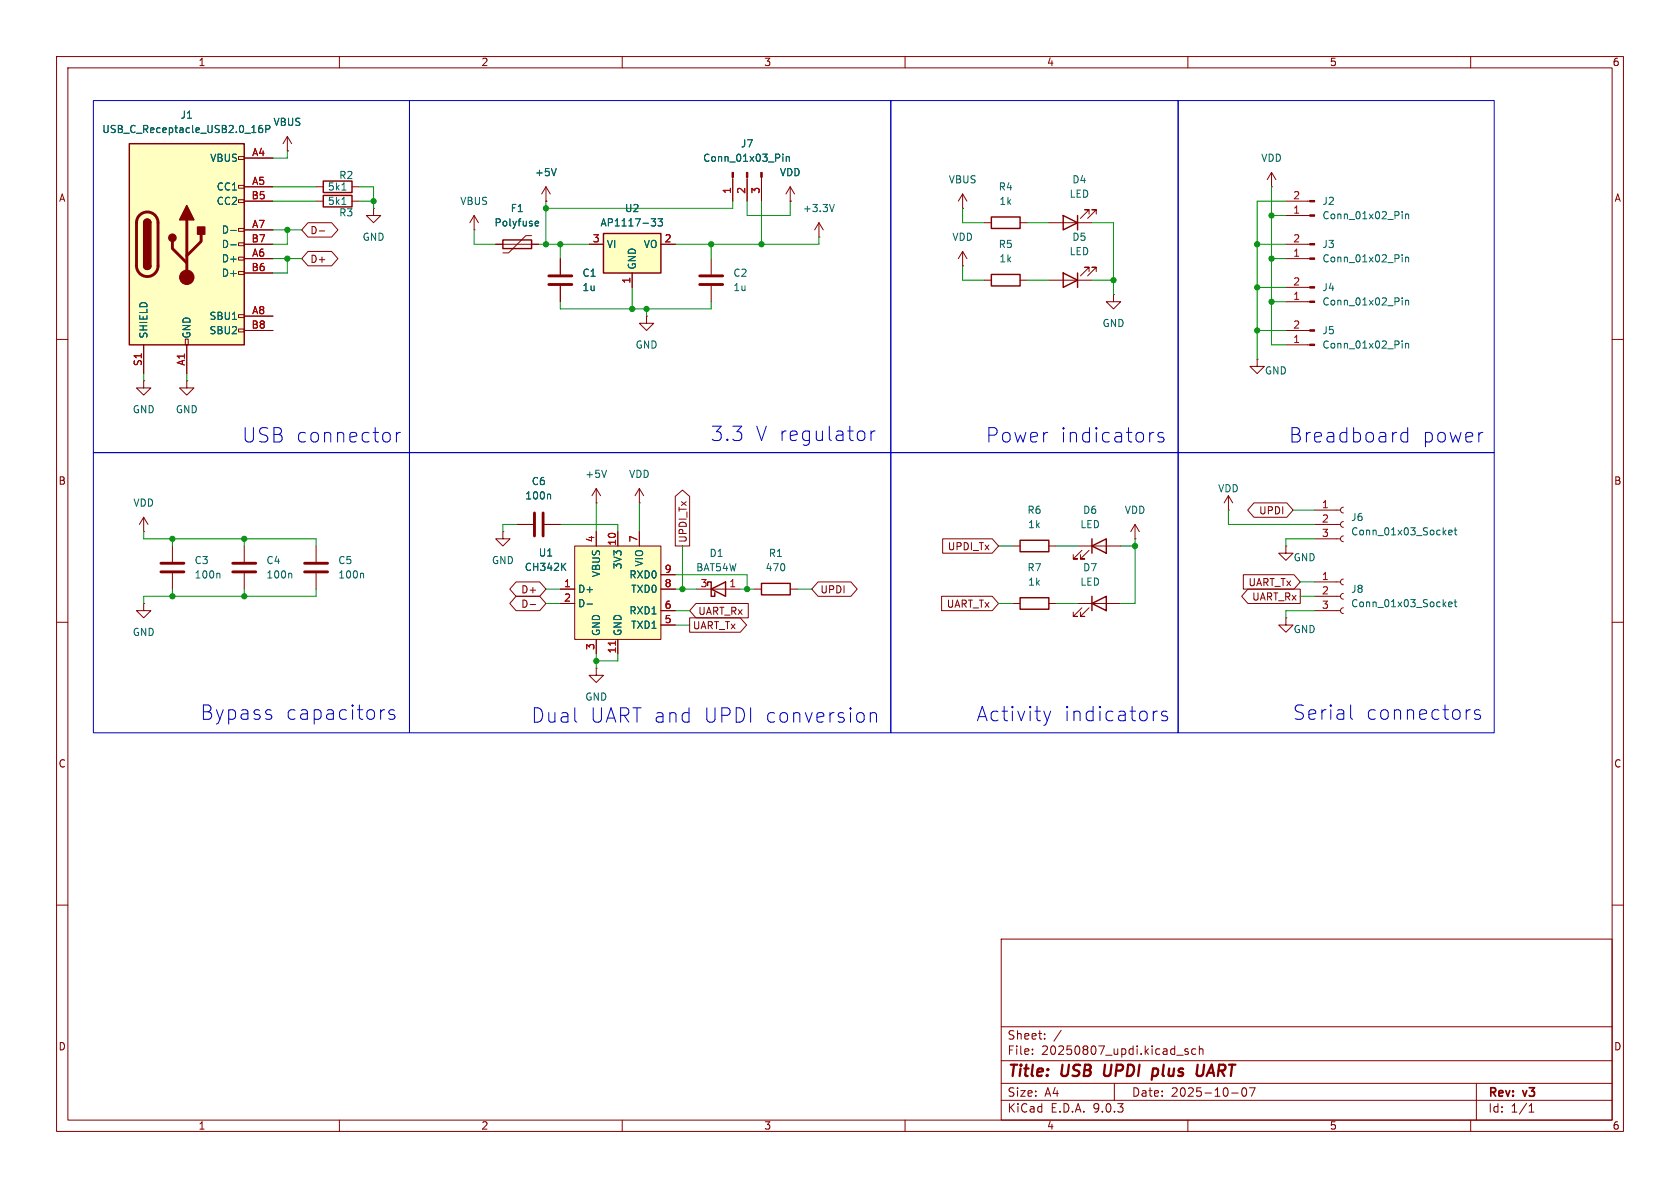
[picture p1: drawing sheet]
<svg xmlns="http://www.w3.org/2000/svg" width="297mm" height="210mm" viewBox="0 0 297 210" stroke-linecap="round" stroke-linejoin="round" font-family="sans-serif">
<g fill="none" stroke="#840000" stroke-width=".18">
<path d="M10 10h277v190h-277zM12 12h273v186h-273zM60 10v2M110 10v2M160 10v2M210 10v2M260 10v2M227.3 58.4h4.2M10 60h2M227.3 61h4.2M285 60h2M105.4 88.9h.1"/>
<path d="M105.4 86.4l-.8 1.2M105.4 86.4l.8 1.2M105.4 86.4v2.5M10 110h2M285 110h2M10 160h2M177 166h108v32h-108zM285 160h2M60 198v2M110 198v2M160 198v2M177 194.5h108"/>
<path d="M177 191.5h108M177 187.5h108M177 181.5h108M182.5 186.3v.1M182.5 185.5v.1M184.7 183.6v.1M184.7 182.8v.1M187.6 182.1l-1.3 2M197 191.5v3M208 186.5h1.2M210 198v2M210 185.5l-.3-.1-.2 .2v.2l.5 .2v.3h-.5"/>
<path d="M211.4 185.5l-.4-.1-.3 .3v.4l.1 .2h.6M212 185.5l.2-.1 .4 .1 .1 .9M212 184.9v1.5M217.7 193.2h1.2M219.7 192.4l.2-.1a.81 .81 0 0 1 .6 .6 .81 .81 0 0 1-.3 .8l-.2 .1a.81 .81 0 0 1-.3-1.4zM220.9 192.3h1l-.7 1.5M260 198v2M261 191.5v6.5M270.3 196.6h.9M270.3 195.5l.4-.4v1.5"/>
</g>
<path d="M195.4 188.2l-.2 1.6 .3 .4M203.7 190.1l.2 .1 .6-.1M203.8 189l.2-.1 .6 .1M212.9 188.2l-.2 1.6a.66 .66 0 0 1-.8 .4M214.2 188.2l-.9 2" fill="none" stroke="#840000" stroke-width=".4"/>
<path d="M247.9 60.3v.1M247.9 60.7v.8M248.5 60.7v.8M248.5 60.8l.2-.1 .3 .1v.7M107.2 83.1l-.4 1.3" fill="none" stroke="#006464" stroke-width=".18"/>
<g fill="#840000" stroke="#840000" stroke-width=".18">
<path d="M231.5 60.8h.9v.3h-.9z"/>
<path d="M231.5 58.3h.9v.2h-.9z"/>
</g>
<path d="M101.6 96.5h15.2v16.5h-15.2z" fill="#ffffc2"/>
<g fill="none" stroke="#840000" stroke-width=".18">
<path d="M50.8 26.7h.1M50.8 24.1l-.8 1.3M50.8 24.1l.8 1.3M50.8 24.1v2.6M55.9 35.6h1.2M55.9 33h1.2M62.2 35.6h1.3M62.2 33h1.3M66 36.8v1.3h1.3l-1.3 1.3-1.2-1.3h1.2M66 36.8h.1M83.8 38.1l-.7 1.3M83.8 38.1l.8 1.3"/>
<path d="M83.8 38.1v2.5M96.5 35.6h.1M96.5 33l-.7 1.3M96.5 33l.8 1.3M96.5 33v2.6M129.5 31.3v4.3M132.1 31.3v4.3M134.6 31.3v4.3M139.7 35.6h.1M139.7 33l-.8 1.3M139.7 33l.8 1.3M139.7 33v2.6"/>
<path d="M170.2 36.8h.1M170.2 34.3l-.8 1.3M170.2 34.3l.7 1.3M170.2 34.3v2.5M174 39.4h1.3M180.3 39.4h1.3M185.4 39.4h7.6M192.5 37.8v-.7h-.7h.7l-1.5 1.5M193.8 37.8v-.7h-.8h.8l-1.5 1.5M83.8 40.6h.1M87.6 43.2h7.6M94 41.7h-1l-3.1 3h-1"/>
<path d="M114.3 55.9v1.3h1.3l-1.3 1.2-1.3-1.2h1.3M114.3 55.9h.1M170.2 47h.1M170.2 44.5v2.5M170.2 44.5l-.8 1.2M170.2 44.5l.7 1.2M174 49.5h1.3M180.3 49.5h1.3M185.4 49.5h7.6M192.5 48v-.8h-.7h.7l-1.5 1.6M193.8 48v-.8h-.8h.8l-1.5 1.6M25.4 67.3v1.3h1.3l-1.3 1.3-1.3-1.3h1.3"/>
<path d="M25.4 67.3h.1M33 67.3v1.3h1.3l-1.3 1.3-1.3-1.3h1.3M33 67.3h.1M25.4 94h.1M25.4 91.4l-.8 1.3M25.4 91.4l.8 1.3M25.4 91.4v2.6M30.5 96.5v2.8M43.2 96.5v2.8M55.9 96.5v2.8M88.9 94v1.3h1.3l-1.3 1.2-1.3-1.2h1.3M88.9 94h.1"/>
<path d="M91.4 92.7h2.8M96.3 92.7h2.8M101.6 96.5h15.2v16.5h-15.2zM105.4 94v2.5M109.2 94v2.5M113 88.9h.1M113 86.4v2.5M113 94v2.5M113 86.4l-.7 1.2M113 86.4l.8 1.2M25.4 106.7v1.3h1.3l-1.3 1.2-1.3-1.2h1.3M25.4 106.7h.1"/>
<path d="M30.5 101.3v2.8M43.2 101.3v2.8M55.9 101.3v2.8M99.1 104.1h2.5M99.1 106.7h2.5M105.4 118.1v1.3h1.3l-1.3 1.3-1.3-1.3h1.3M105.4 118.1h.1M105.4 113v2.6M109.2 113v2.6M116.8 104.1h2.6M116.8 101.6h2.6M116.8 108h2.6"/>
<path d="M116.8 110.5h2.6M123.2 104.1h7.6M133.3 104.1h1.3M139.7 104.1h1.3"/>
</g>
<g fill="none" stroke="#006464" stroke-width=".18">
<path d="M60.4 36.1h.8M60.4 33.6h.8M94.6 39.8l.2 .1h.4M94.6 39.3l.2-.2h.2l.2 .2v.1l-.6 .1M98.3 29.8l-.4 1.3M138.4 27.2v.2M138.4 27.7v.8M139 27.7v.8M139 27.8l.2-.1h.3v.8M97.2 87.4l.1 .1v.7M100 99.6l-.7 .7M38.7 101.3l.2 .2v.7"/>
<path d="M51.4 101.3l.2 .2v.7M64.1 101.3l.2 .2v.7M99.5 100.1l.5 .7M103.8 106.8h.9"/>
</g>
<path d="M108.8 113.3v.8" fill="none" stroke="#a90000" stroke-width=".18"/>
<path d="M57.1 34.5h5.1v2.1h-5.1zM57.1 32h5.1v2h-5.1zM175.3 38.4h5v2h-5zM188 38.1l2.5 1.3-2.5 1.2zM190.5 38.1v2.5M88.9 42.4h5.1v1.5h-5.1zM175.3 48.5h5v2h-5zM188 48.3l2.5 1.2-2.5 1.3zM190.5 48.3v2.5M125.1 103.5v-.6h.6v2.5h.7v-.6M125.7 104.1l2.6-1.2v2.5zM134.6 103.1h5.1v2.1h-5.1z" fill="none" stroke="#840000" stroke-width=".25"/>
<path d="M28.4 99.6h4.1M41.1 99.6h4.1M53.8 99.6h4.1M94.5 90.7v4M96 90.7v4M28.4 101.1h4.1M41.1 101.1h4.1M53.8 101.1h4.1" fill="none" stroke="#840000" stroke-width=".51"/>
<g fill="#840000" stroke="#840000" stroke-width=".18">
<path d="M129.4 30.5h.3v.8h-.3z"/>
<path d="M132 30.5h.2v.8h-.2z"/>
<path d="M134.5 30.5h.2v.8h-.2z"/>
</g>
<path d="M22.9 25.4h20.3v35.6h-20.3z" fill="#ffffc2"/>
<g fill="none" stroke="#840000" stroke-width=".18">
<path d="M42.2 27.7h1v.5h-1zM42.2 32.8h1v.5h-1zM42.2 35.3h1v.5h-1zM43.2 27.9h5.1M43.2 33h5.1M43.2 35.6h5.1M32.8 59.9h.5v1.1h-.5zM42.2 40.4h1v.5h-1zM42.2 42.9h1v.5h-1zM42.2 45.5h1v.5h-1zM42.2 48h1v.5h-1zM42.2 55.6h1v.5h-1z"/>
<path d="M42.2 58.2h1v.5h-1zM43.2 40.6h5.1M43.2 43.2h5.1M43.2 45.7h5.1M43.2 48.3h5.1M43.2 55.9h5.1M43.2 58.4h5.1M25.4 61v5M33 61v5M179.1 106.7h1.2M185.4 106.7h1.3"/>
</g>
<path d="M22.9 25.4h20.3v35.6h-20.3zM25.4 39.4a.64 .64 0 0 1 .6-.7 .64 .64 0 0 1 .7 .7M25.4 47a.64 .64 0 0 0 .6 .6 .64 .64 0 0 0 .7-.6M180.3 105.7h5.1v2h-5.1z" fill="none" stroke="#840000" stroke-width=".25"/>
<path d="M24.7 38a1.9 1.9 0 0 1 2.1-.4 1.9 1.9 0 0 1 1.1 1.8v7.6a1.91 1.91 0 0 1-1.9 1.9 1.91 1.91 0 0 1-1.9-1.9v-7.8l.2-.6zM33 38.9v10.1M30.5 42.7v1.2l2.5 2.6M35.6 41.4v1.3l-2.6 2.5" fill="none" stroke="#840000" stroke-width=".51"/>
<g fill="#840000" stroke="#840000" stroke-width=".25">
<path d="M25.4 39.4h1.3v7.6h-1.3z"/>
<path d="M25.6 38.9a.64 .64 0 0 1 .7-.1 .64 .64 0 0 1 .4 .6h-1.3z"/>
<path d="M25.4 47h1.3a.64 .64 0 0 1-.7 .6 .64 .64 0 0 1-.6-.6z"/>
<path d="M33 36.3l1.3 2.6h-2.6z"/>
<path d="M34.9 40.1h1.3v1.3h-1.3z"/>
<circle cx="30.5" cy="42" r=".63"/>
</g>
<circle cx="33" cy="49" r="1.27" fill="#840000" stroke="#840000" stroke-width=".18"/>
<path d="M46.3 22.2h-.3a.86 .86 0 0 0 0 1.2l.4-.1v-.4l-.2-.2h-.4l-.1 .2M47.7 22.4l-.2-.2h-.5v1.2M47.7 22.6l-.2 .2h-.5M40.8 40.7h1M40.8 43.3h1" fill="none" stroke="#006464" stroke-width=".18"/>
<path d="M106.7 41.3h10.1v7h-10.1z" fill="#ffffc2"/>
<path d="M106.7 41.3h10.1v7h-10.1zM180.3 95.5h5.1v2h-5.1zM193 96.5l2.6-1.2v2.5zM193 95.3v2.5M193 106.7l2.6-1.3v2.6zM193 105.4v2.6" fill="none" stroke="#840000" stroke-width=".25"/>
<g fill="none" stroke="#840000" stroke-width=".18">
<path d="M43.2 35.6h5.1M43.2 27.9h5.1M43.2 33h5.1M50.8 26.7h.1M54.5 39.4h4.1l1.1 1.2-1.1 1.3h-4.1l-1.2-1.3zM96.5 35.6h.1M129.5 31.8v3.8M132.1 31.8v3.8M134.6 31.8v3.8M139.7 35.6h.1M144.8 39.4l-.8 1.2M144.8 39.4l.7 1.2"/>
<path d="M144.8 39.4v2.5M224.8 33h.1M224.8 30.5l-.8 1.3M224.8 30.5l.8 1.3M224.8 30.5v2.5M227.3 38.1h4.2M227.3 35.6h4.2M43.2 43.2h5.1M43.2 45.7h5.1M43.2 40.6h5.1M43.2 48.3h5.1M43.2 55.9h5.1"/>
<path d="M43.2 58.4h5.1M54.5 44.4h4.1l1.1 1.3-1.1 1.3h-4.1l-1.2-1.3zM56.4 40.8h1M87.6 43.2h1.3M94 43.2h1.2M99.1 45.7v2.8M99.1 50.5v2.8M104.1 43.2h2.6M111.8 48.3v2.5M116.8 43.2h2.6M125.7 45.7v2.8M125.7 50.5v2.8"/>
<path d="M144.8 41.9h.1M196.8 52.1v1.2h1.3l-1.3 1.3-1.2-1.3h1.2M196.8 52.1h.1M227.3 43.2h4.2M227.3 53.3h4.2M227.3 50.8h4.2M227.3 45.7h4.2M25.4 61v5M33 61v5M222.2 63.5v1.3h1.3l-1.3 1.2-1.2-1.2h1.2M222.2 63.5h.1M91.4 92.7h2.8"/>
<path d="M96.3 92.7h2.8M105.4 94v2.5M109.2 94v2.5M113 94v2.5M119.4 87.7l1.2-1.1 1.3 1.1v8.8h-2.5zM166.6 95.2h8.8l1.1 1.3-1.1 1.3h-8.8zM179.1 96.5h1.2M185.4 96.5h1.3M190.5 96.5h7.6M191.3 97.3l-1.6 1.5h.8h-.8v-.8M192.5 97.3l-1.5 1.5h.8h-.8v-.8M200.7 95.3h.1"/>
<path d="M200.7 92.7l-.8 1.3M200.7 92.7l.7 1.3M200.7 92.7v2.6M217.2 90.2h.1M217.2 87.6l-.8 1.3M217.2 87.6l.7 1.3M217.2 87.6v2.6M221.7 88.9h5.8l1.1 1.3-1.1 1.2h-5.8l-1.1-1.2zM227.3 96.5v1.3h1.3l-1.3 1.3-1.2-1.3h1.2M227.3 96.5h.1M232.4 90.2h4.6M232.4 92.7h4.6"/>
<path d="M232.4 95.3h4.6M237.5 89.7l-.4 .1-.1 .4 .1 .3 .4 .2M237.5 92.2l-.4 .2-.1 .3 .1 .4 .4 .1M237.5 94.7l-.4 .2-.1 .4 .1 .3 .4 .2M91.2 105.4h4.2l1.1 1.3-1.1 1.3h-4.2l-1.1-1.3zM91.2 102.9h4.2l1.1 1.2-1.1 1.3h-4.2l-1.1-1.3zM93.7 106.9h1M99.1 106.7h2.5M99.1 104.1h2.5M105.4 113v2.6M109.2 113v2.6M116.8 108h2.6"/>
<path d="M116.8 104.1h2.6M116.8 101.6h2.6M116.8 110.5h2.6M121.9 109.2h9l1.1 1.3-1.1 1.3h-9zM123 106.7h9.3v2.5h-9.3l-1.1-1.2zM144.6 102.9h5.8l1.1 1.2-1.1 1.3h-5.8l-1.1-1.3zM166.5 105.4h8.9l1.1 1.3-1.1 1.3h-8.9zM190.5 106.7h7.6M191.3 107.4l-1.6 1.6h.8h-.8v-.8M192.5 107.4l-1.5 1.6h.8h-.8v-.8M219.8 101.6h9l1.1 1.3-1.1 1.2h-9zM220.6 104.1h9.3v2.6h-9.3l-1.1-1.3z"/>
<path d="M227.3 109.2v1.3h1.3l-1.3 1.3-1.2-1.3h1.2M227.3 109.2h.1M232.4 102.9h4.6M232.4 105.4h4.6M232.4 108h4.6M237.5 102.4l-.4 .1-.1 .4 .1 .3 .4 .2M237.5 104.9l-.4 .2-.1 .3 .1 .4 .4 .1M237.5 107.4l-.4 .2-.1 .4 .1 .3 .4 .2"/>
</g>
<g fill="none" stroke="#006464" stroke-width=".18">
<path d="M46.3 22.2h-.3a.86 .86 0 0 0 0 1.2l.4-.1v-.4l-.2-.2h-.4l-.1 .2M47.7 22.4l-.2-.2h-.5v1.2M47.7 22.6l-.2 .2h-.5M94.6 39.8l.2 .1h.4M94.6 39.3l.2-.2h.2l.2 .2v.1l-.6 .1M98.3 29.8l-.4 1.3M115.1 38.7h.8l-.4 .5 .3 .1 .1 .4-.2 .2h-.4M116.3 38.7h.8l-.4 .5 .4 .1v.5l-.2 .1-.6-.1M138.4 27.2v.2M138.4 27.7v.8M139 27.7v.8M139 27.8l.2-.1h.3v.8"/>
<path d="M147.5 36.1l-.4 1.3M247.9 37.4v.1M247.9 37.8v.9M248.5 37.8v.9M248.5 38l.2-.2 .3 .1v.8M40.8 40.7h1M40.8 43.3h1M247.9 45v.2M247.9 45.5v.8M247.9 52.6v.2M247.9 53.1v.8M248.5 45.5v.8"/>
<path d="M248.5 53.1v.8M248.5 53.2l.2-.1h.3v.8M248.5 45.6l.2-.1h.3v.8M97.2 87.4l.1 .1v.7M100 99.6l-.7 .7M256.1 94.1l.6-.1v-.2l-.4-.1-.2 .2 .1 .6h.5M257.1 93.7h.5M257.3 93.3v1.1l.3 .2M99.5 100.1l.5 .7M103.8 106.8h.9M256.1 106.8l.6-.1v-.2l-.4-.1-.2 .2 .1 .6h.5M257.1 106.4h.5"/>
<path d="M257.3 106v1.1l.3 .2"/>
</g>
<path d="M97 48.8h4.1M97 50.3h4.1M123.7 48.8h4.1M123.7 50.3h4.1" fill="none" stroke="#840000" stroke-width=".51"/>
<g fill="#840000" stroke="#840000" stroke-width=".18">
<path d="M231.5 53.2h.9v.3h-.9z"/>
<path d="M231.5 50.7h.9v.2h-.9z"/>
<path d="M231.5 38h.9v.2h-.9z"/>
<path d="M231.5 35.4h.9v.3h-.9z"/>
<path d="M231.5 45.6h.9v.2h-.9z"/>
<path d="M231.5 43.1h.9v.2h-.9z"/>
</g>
<g fill="none" stroke="#009600" stroke-width=".18">
<path d="M48.3 35.6h7.6M48.3 33h7.6M50.8 26.7v1.2h-2.5M63.5 35.6h2.5M63.5 33h2.5v3.8M96.5 35.6v7.6M129.5 35.6v1.2h-33M132.1 35.6v2.5h7.6v-2.5M134.6 35.6v7.6M170.2 36.8v2.6h3.8M181.6 39.4h3.8M193 39.4h3.8v12.7"/>
<path d="M224.8 38.1h2.5M224.8 33v28h2.5M227.3 35.6h-5.1v27.9M48.3 40.6h5M48.3 45.7h5M50.8 40.6v2.6h-2.5M50.8 45.7v2.6h-2.5M83.8 40.6v2.6h3.8M95.2 43.2h8.9M99.1 53.3v1.3h26.6v-1.3M99.1 43.2v2.5M111.8 50.8v3.8"/>
<path d="M114.3 54.6v1.3M125.7 43.2v2.5M144.8 41.9v1.3h-25.4M170.2 47v2.5h3.8M181.6 49.5h3.8M193 49.5h3.8M222.2 43.2h5.1M222.2 50.8h5.1M222.2 58.4h5.1M224.8 45.7h2.5M224.8 53.3h2.5M25.4 66v1.3"/>
<path d="M33 66v1.3M25.4 94v1.3h30.5v1.2M30.5 95.3v1.2M43.2 95.3v1.2M91.4 92.7h-2.5v1.3M99.1 92.7h10.1v1.3M105.4 88.9v5.1M113 88.9v5.1M120.6 96.5v7.6M176.5 96.5h2.6M186.7 96.5h3.8M198.1 96.5h2.6"/>
<path d="M200.7 95.3v11.4h-2.6M217.2 90.2v2.5h15.2M228.6 90.2h3.8M232.4 95.3h-5.1v1.2M30.5 104.1v1.3M43.2 104.1v1.3M55.9 104.1v1.3h-30.5v1.3M96.5 104.1h2.6M96.5 106.7h2.6M105.4 115.6v2.5M109.2 115.6v1.2h-3.8M119.4 108h2.5"/>
<path d="M119.4 104.1h3.8M119.4 101.6h12.7v2.5M119.4 110.5h2.5M130.8 104.1h2.5M141 104.1h2.5M176.5 106.7h2.6M186.7 106.7h3.8M229.9 105.4h2.5M229.9 102.9h2.5M232.4 108h-5.1v1.2"/>
</g>
<g fill="none" stroke="#0000c2" stroke-width=".18">
<path d="M16.5 17.8h55.9v62.2h-55.9zM72.4 17.8h85.1v62.2h-85.1zM157.5 17.8h50.8v62.2h-50.8zM208.3 17.8h55.9v62.2h-55.9zM70.1 76.4v1.7M70.8 76.4a.65 .65 0 0 0-.7 .5M152.7 76.3l.2 .4v.7l-.2 .4M154 76.2v1.7M154.7 76.2a.65 .65 0 0 0-.7 .5M204 76.4l-.5 .2M205.7 76.6l-.6-.2-.4 .4 .1 .4 .9 .2 .1 .2-.1 .4-.3 .1-.7-.1M248.9 76.6l-.8-.2-.5 .5v.7l.3 .4 .2 .1 .8-.1"/>
<path d="M248.9 75.6v2.5M16.5 80h55.9v49.5h-55.9zM72.4 80h85.1v49.5h-85.1zM157.5 80h50.8v49.5h-50.8zM208.3 80h55.9v49.5h-55.9zM68 125.5l-.5 .1M69.7 125.6l-.6-.1-.4 .3 .2 .4 .8 .2 .1 .3-.1 .3-.2 .2-.8-.2M153.9 126v1.7M153.9 126.2a.63 .63 0 0 1 1.1 .1v1.4M184.5 125.7l.6 1.7M185.1 127.4l-.2 .6M185.7 125.7l-.6 1.7"/>
<path d="M204.6 125.7l-.5 .1M206.3 125.8l-.6-.1-.4 .4 .2 .3 .8 .3 .1 .2-.1 .4-.2 .1-.8-.1M238.8 124.6v2.2l.3 .4M259.7 125.5h.2M261.6 125.6l-.6-.1-.3 .3 .1 .4 .8 .2 .2 .3-.2 .3-.2 .2-.7-.2"/>
</g>
<path d="M108.8 113.3v.8" fill="none" stroke="#a90000" stroke-width=".18"/>
<g fill="#009600" stroke="#009600" stroke-width=".18">
<circle cx="99.1" cy="43.2" r=".46"/>
<circle cx="96.5" cy="43.2" r=".46"/>
<circle cx="96.5" cy="36.8" r=".46"/>
<circle cx="114.3" cy="54.6" r=".46"/>
<circle cx="111.8" cy="54.6" r=".46"/>
<circle cx="125.7" cy="43.2" r=".46"/>
<circle cx="105.4" cy="116.8" r=".46"/>
<circle cx="120.6" cy="104.1" r=".46"/>
<circle cx="132.1" cy="104.1" r=".46"/>
<circle cx="50.8" cy="40.6" r=".46"/>
<circle cx="50.8" cy="45.7" r=".46"/>
<circle cx="66" cy="35.6" r=".46"/>
<circle cx="30.5" cy="95.3" r=".46"/>
<circle cx="30.5" cy="105.4" r=".46"/>
<circle cx="43.2" cy="95.3" r=".46"/>
<circle cx="43.2" cy="105.4" r=".46"/>
<circle cx="134.6" cy="43.2" r=".46"/>
<circle cx="200.7" cy="96.5" r=".46"/>
<circle cx="222.2" cy="50.8" r=".46"/>
<circle cx="222.2" cy="43.2" r=".46"/>
<circle cx="224.8" cy="45.7" r=".46"/>
<circle cx="224.8" cy="38.1" r=".46"/>
<circle cx="222.2" cy="58.4" r=".46"/>
<circle cx="224.8" cy="53.3" r=".46"/>
<circle cx="196.8" cy="49.5" r=".46"/>
</g>
<g font-size="3.5" fill="#0000c2">
<text x="42.8" y="78.5">USB connector</text>
<text x="125.6" y="78.2">3.3</text>
<text x="133.5" y="78.2">V regulator</text>
<text x="174.2" y="78.5">Power</text>
<text x="187.4" y="78.5">indicators</text>
<text x="227.8" y="78.5">Breadboard</text>
<text x="251.4" y="78.5">power</text>
<text x="35.4" y="127.5">Bypass</text>
<text x="50.4" y="127.5">capacitors</text>
<text x="93.9" y="128">Dual</text>
<text x="104.2" y="128">UART and</text>
<text x="124.2" y="128">UPDI conversion</text>
<text x="172.6" y="127.7">Activity</text>
<text x="188" y="127.7">indicators</text>
<text x="228.5" y="127.5">Serial</text>
<text x="241.4" y="127.5">connectors</text>
</g>
<g font-size="2.8" fill="#840000">
<text x="178" y="190.9">Title:</text>
<text x="187.7" y="190.9">USB</text>
<text x="196" y="190.9">UPDI</text>
<text x="205.4" y="190.9">plus</text>
<text x="214" y="190.9">UART</text>
</g>
<g font-size="2.1" fill="#840000">
<text x="178" y="184">Sheet:</text>
<text x="178" y="186.7">File:</text>
<text x="184.1" y="186.7">20250807_updi.kicad_sch</text>
<text x="178" y="196.9">KiCad</text>
<text x="178" y="194.1">Size:</text>
<text x="184.7" y="194.1">A4</text>
<text x="185.7" y="196.9">E.D.A.</text>
<text x="193.3" y="196.9">9.0.3</text>
<text x="200" y="194.1">Date:</text>
<text x="207" y="194.1">2025-10-07</text>
<text x="263" y="194.3">Rev:</text>
<text x="263" y="196.9">Id:</text>
<text x="267.1" y="196.9">1/1</text>
<text x="269.4" y="194.3">v3</text>
</g>
<g font-size="1.8" fill="#840000">
<text x="35" y="11.9">1</text>
<text x="85" y="11.9">2</text>
<text x="135" y="11.9">3</text>
<text x="185" y="11.9">4</text>
<text x="235" y="11.9">5</text>
<text x="285" y="11.9">6</text>
<text x="10.3" y="35.9">A</text>
<text x="285.3" y="35.9">A</text>
<text x="54.8" y="41.6">D-</text>
<text x="54.8" y="46.7">D+</text>
<text x="10.3" y="85.9">B</text>
<text x="285.3" y="85.9">B</text>
<text x="222.5" y="91.1">UPDI</text>
<text x="121.6" y="96" transform="rotate(-90 121.6 96)">UPDI_Tx</text>
<text x="167.5" y="97.5">UPDI_Tx</text>
<text x="92" y="107.6">D-</text>
<text x="92" y="105.1">D+</text>
<text x="144.9" y="105.1">UPDI</text>
<text x="167.3" y="107.6">UART_Tx</text>
<text x="220.6" y="103.8">UART_Tx</text>
<text x="221.3" y="106.4">UART_Rx</text>
<text x="122.4" y="111.4">UART_Tx</text>
<text x="123.3" y="108.9">UART_Rx</text>
<text x="10.3" y="135.9">C</text>
<text x="285.3" y="135.9">C</text>
<text x="10.3" y="185.9">D</text>
<text x="285.3" y="185.9">D</text>
<text x="35" y="199.9">1</text>
<text x="85" y="199.9">2</text>
<text x="135" y="199.9">3</text>
<text x="185" y="199.9">4</text>
<text x="235" y="199.9">5</text>
<text x="285" y="199.9">6</text>
</g>
<g font-size="1.8" fill="#006464">
<text x="18" y="23.7">USB_C_Receptacle_USB2.0_16P</text>
<text x="31.8" y="21.2">J1</text>
<text x="48.2" y="22.5">VBUS</text>
<text x="37.1" y="28.8">VBUS</text>
<text x="124.2" y="28.8">Conn_01x03_Pin</text>
<text x="130.9" y="26.3">J7</text>
<text x="222.9" y="28.8">VDD</text>
<text x="38.2" y="33.9">CC1</text>
<text x="57.9" y="33.9">5k1</text>
<text x="59.9" y="31.9">R2</text>
<text x="94.5" y="31.3">+5V</text>
<text x="137.8" y="31.3">VDD</text>
<text x="167.6" y="32.6">VBUS</text>
<text x="176.5" y="33.9">R4</text>
<text x="189" y="35.2">LED</text>
<text x="189.5" y="32.6">D4</text>
<text x="38.2" y="36.4">CC2</text>
<text x="39.1" y="41.5">D-</text>
<text x="57.9" y="36.4">5k1</text>
<text x="59.9" y="38.5">R3</text>
<text x="81.3" y="36.4">VBUS</text>
<text x="87.3" y="40.2">Polyfuse</text>
<text x="90.2" y="37.7">F1</text>
<text x="106.1" y="40.2">AP1117-33</text>
<text x="110.4" y="37.7">U2</text>
<text x="141.8" y="37.7">+3.3V</text>
<text x="176.6" y="36.4">1k</text>
<text x="233.7" y="36.4">J2</text>
<text x="233.7" y="39">Conn_01x02_Pin</text>
<text x="39.1" y="44">D-</text>
<text x="39.1" y="46.6">D+</text>
<text x="64" y="42.8">GND</text>
<text x="107.2" y="44">VI</text>
<text x="112.6" y="47.8" transform="rotate(-90 112.6 47.8)">GND</text>
<text x="113.7" y="44">VO</text>
<text x="168.3" y="42.8">VDD</text>
<text x="176.5" y="44">R5</text>
<text x="176.6" y="46.6">1k</text>
<text x="189" y="45.3">LED</text>
<text x="189.5" y="42.8">D5</text>
<text x="233.7" y="44">J3</text>
<text x="233.7" y="46.6">Conn_01x02_Pin</text>
<text x="39.1" y="49.1">D+</text>
<text x="102.9" y="49.1">C1</text>
<text x="102.9" y="51.7">1u</text>
<text x="129.5" y="49.1">C2</text>
<text x="129.5" y="51.7">1u</text>
<text x="233.7" y="51.7">J4</text>
<text x="26.3" y="59.9" transform="rotate(-90 26.3 59.9)">SHIELD</text>
<text x="33.9" y="59.9" transform="rotate(-90 33.9 59.9)">GND</text>
<text x="36.9" y="56.7">SBU1</text>
<text x="36.9" y="59.3">SBU2</text>
<text x="194.8" y="58">GND</text>
<text x="233.7" y="59.3">J5</text>
<text x="233.7" y="54.2">Conn_01x02_Pin</text>
<text x="112.3" y="61.8">GND</text>
<text x="233.7" y="61.8">Conn_01x02_Pin</text>
<text x="223.5" y="66.4">GND</text>
<text x="23.4" y="73.3">GND</text>
<text x="31" y="73.3">GND</text>
<text x="23.5" y="89.8">VDD</text>
<text x="92.8" y="88.5">100n</text>
<text x="93.9" y="86">C6</text>
<text x="103.4" y="84.7">+5V</text>
<text x="111.1" y="84.7">VDD</text>
<text x="215.3" y="87.2">VDD</text>
<text x="181.5" y="91">R6</text>
<text x="181.7" y="93.6">1k</text>
<text x="190.9" y="93.6">LED</text>
<text x="191.4" y="91">D6</text>
<text x="198.7" y="91">VDD</text>
<text x="238.8" y="92.3">J6</text>
<text x="238.8" y="94.8">Conn_01x03_Socket</text>
<text x="34.3" y="99.9">C3</text>
<text x="47" y="99.9">C4</text>
<text x="59.7" y="99.9">C5</text>
<text x="86.9" y="99.9">GND</text>
<text x="92.7" y="101.1">CH342K</text>
<text x="95.1" y="98.6">U1</text>
<text x="110.1" y="100.7" transform="rotate(-90 110.1 100.7)">3V3</text>
<text x="113.9" y="100.3" transform="rotate(-90 113.9 100.3)">VIO</text>
<text x="123" y="101.2">BAT54W</text>
<text x="125.3" y="98.7">D1</text>
<text x="135.2" y="101.2">470</text>
<text x="135.8" y="98.7">R1</text>
<text x="181.5" y="101.2">R7</text>
<text x="191.4" y="101.2">D7</text>
<text x="228.6" y="99.4">GND</text>
<text x="34.3" y="102.5">100n</text>
<text x="47" y="102.5">100n</text>
<text x="59.7" y="102.5">100n</text>
<text x="102.1" y="105">D+</text>
<text x="102.1" y="107.5">D-</text>
<text x="106.3" y="102.1" transform="rotate(-90 106.3 102.1)">VBUS</text>
<text x="111.2" y="102.5">RXD0</text>
<text x="111.5" y="105">TXD0</text>
<text x="181.7" y="103.7">1k</text>
<text x="190.9" y="103.7">LED</text>
<text x="238.8" y="105">J8</text>
<text x="238.8" y="107.5">Conn_01x03_Socket</text>
<text x="23.4" y="112.6">GND</text>
<text x="106.3" y="112.5" transform="rotate(-90 106.3 112.5)">GND</text>
<text x="110.1" y="112.5" transform="rotate(-90 110.1 112.5)">GND</text>
<text x="111.2" y="108.8">RXD1</text>
<text x="111.5" y="111.4">TXD1</text>
<text x="228.6" y="112.1">GND</text>
<text x="103.4" y="124.1">GND</text>
</g>
<g font-size="1.8" fill="#a90000">
<text x="44.5" y="27.7">A4</text>
<text x="44.4" y="35.3">B5</text>
<text x="44.5" y="32.8">A5</text>
<text x="129.3" y="34.4" transform="rotate(-90 129.3 34.4)">1</text>
<text x="131.8" y="34.4" transform="rotate(-90 131.8 34.4)">2</text>
<text x="134.4" y="34.4" transform="rotate(-90 134.4 34.4)">3</text>
<text x="228.5" y="35.3">2</text>
<text x="44.5" y="40.4">A7</text>
<text x="228.5" y="37.8">1</text>
<text x="44.4" y="42.9">B7</text>
<text x="44.5" y="45.5">A6</text>
<text x="104.7" y="42.9">3</text>
<text x="117.4" y="42.9">2</text>
<text x="228.5" y="45.5">1</text>
<text x="228.5" y="42.9">2</text>
<text x="44.4" y="48">B6</text>
<text x="111.5" y="50.2" transform="rotate(-90 111.5 50.2)">1</text>
<text x="228.5" y="53.1">1</text>
<text x="228.5" y="50.5">2</text>
<text x="44.4" y="58.2">B8</text>
<text x="44.5" y="55.6">A8</text>
<text x="228.5" y="58.2">2</text>
<text x="25.1" y="64.8" transform="rotate(-90 25.1 64.8)">S1</text>
<text x="32.8" y="64.8" transform="rotate(-90 32.8 64.8)">A1</text>
<text x="228.5" y="60.7">1</text>
<text x="233.6" y="89.9">1</text>
<text x="105.2" y="96" transform="rotate(-90 105.2 96)">4</text>
<text x="112.8" y="96" transform="rotate(-90 112.8 96)">7</text>
<text x="233.6" y="92.5">2</text>
<text x="233.6" y="95">3</text>
<text x="109" y="96.6" transform="rotate(-90 109 96.6)">10</text>
<text x="117.4" y="101.3">9</text>
<text x="99.6" y="103.9">1</text>
<text x="99.6" y="106.4">2</text>
<text x="117.4" y="103.9">8</text>
<text x="117.4" y="107.7">6</text>
<text x="123.8" y="103.9">3</text>
<text x="128.8" y="103.9">1</text>
<text x="233.6" y="102.6">1</text>
<text x="233.6" y="105.2">2</text>
<text x="233.6" y="107.7">3</text>
<text x="117.4" y="110.2">5</text>
<text x="105.2" y="115" transform="rotate(-90 105.2 115)">3</text>
<text x="109" y="115.6" transform="rotate(-90 109 115.6)">11</text>
</g>
</svg>
